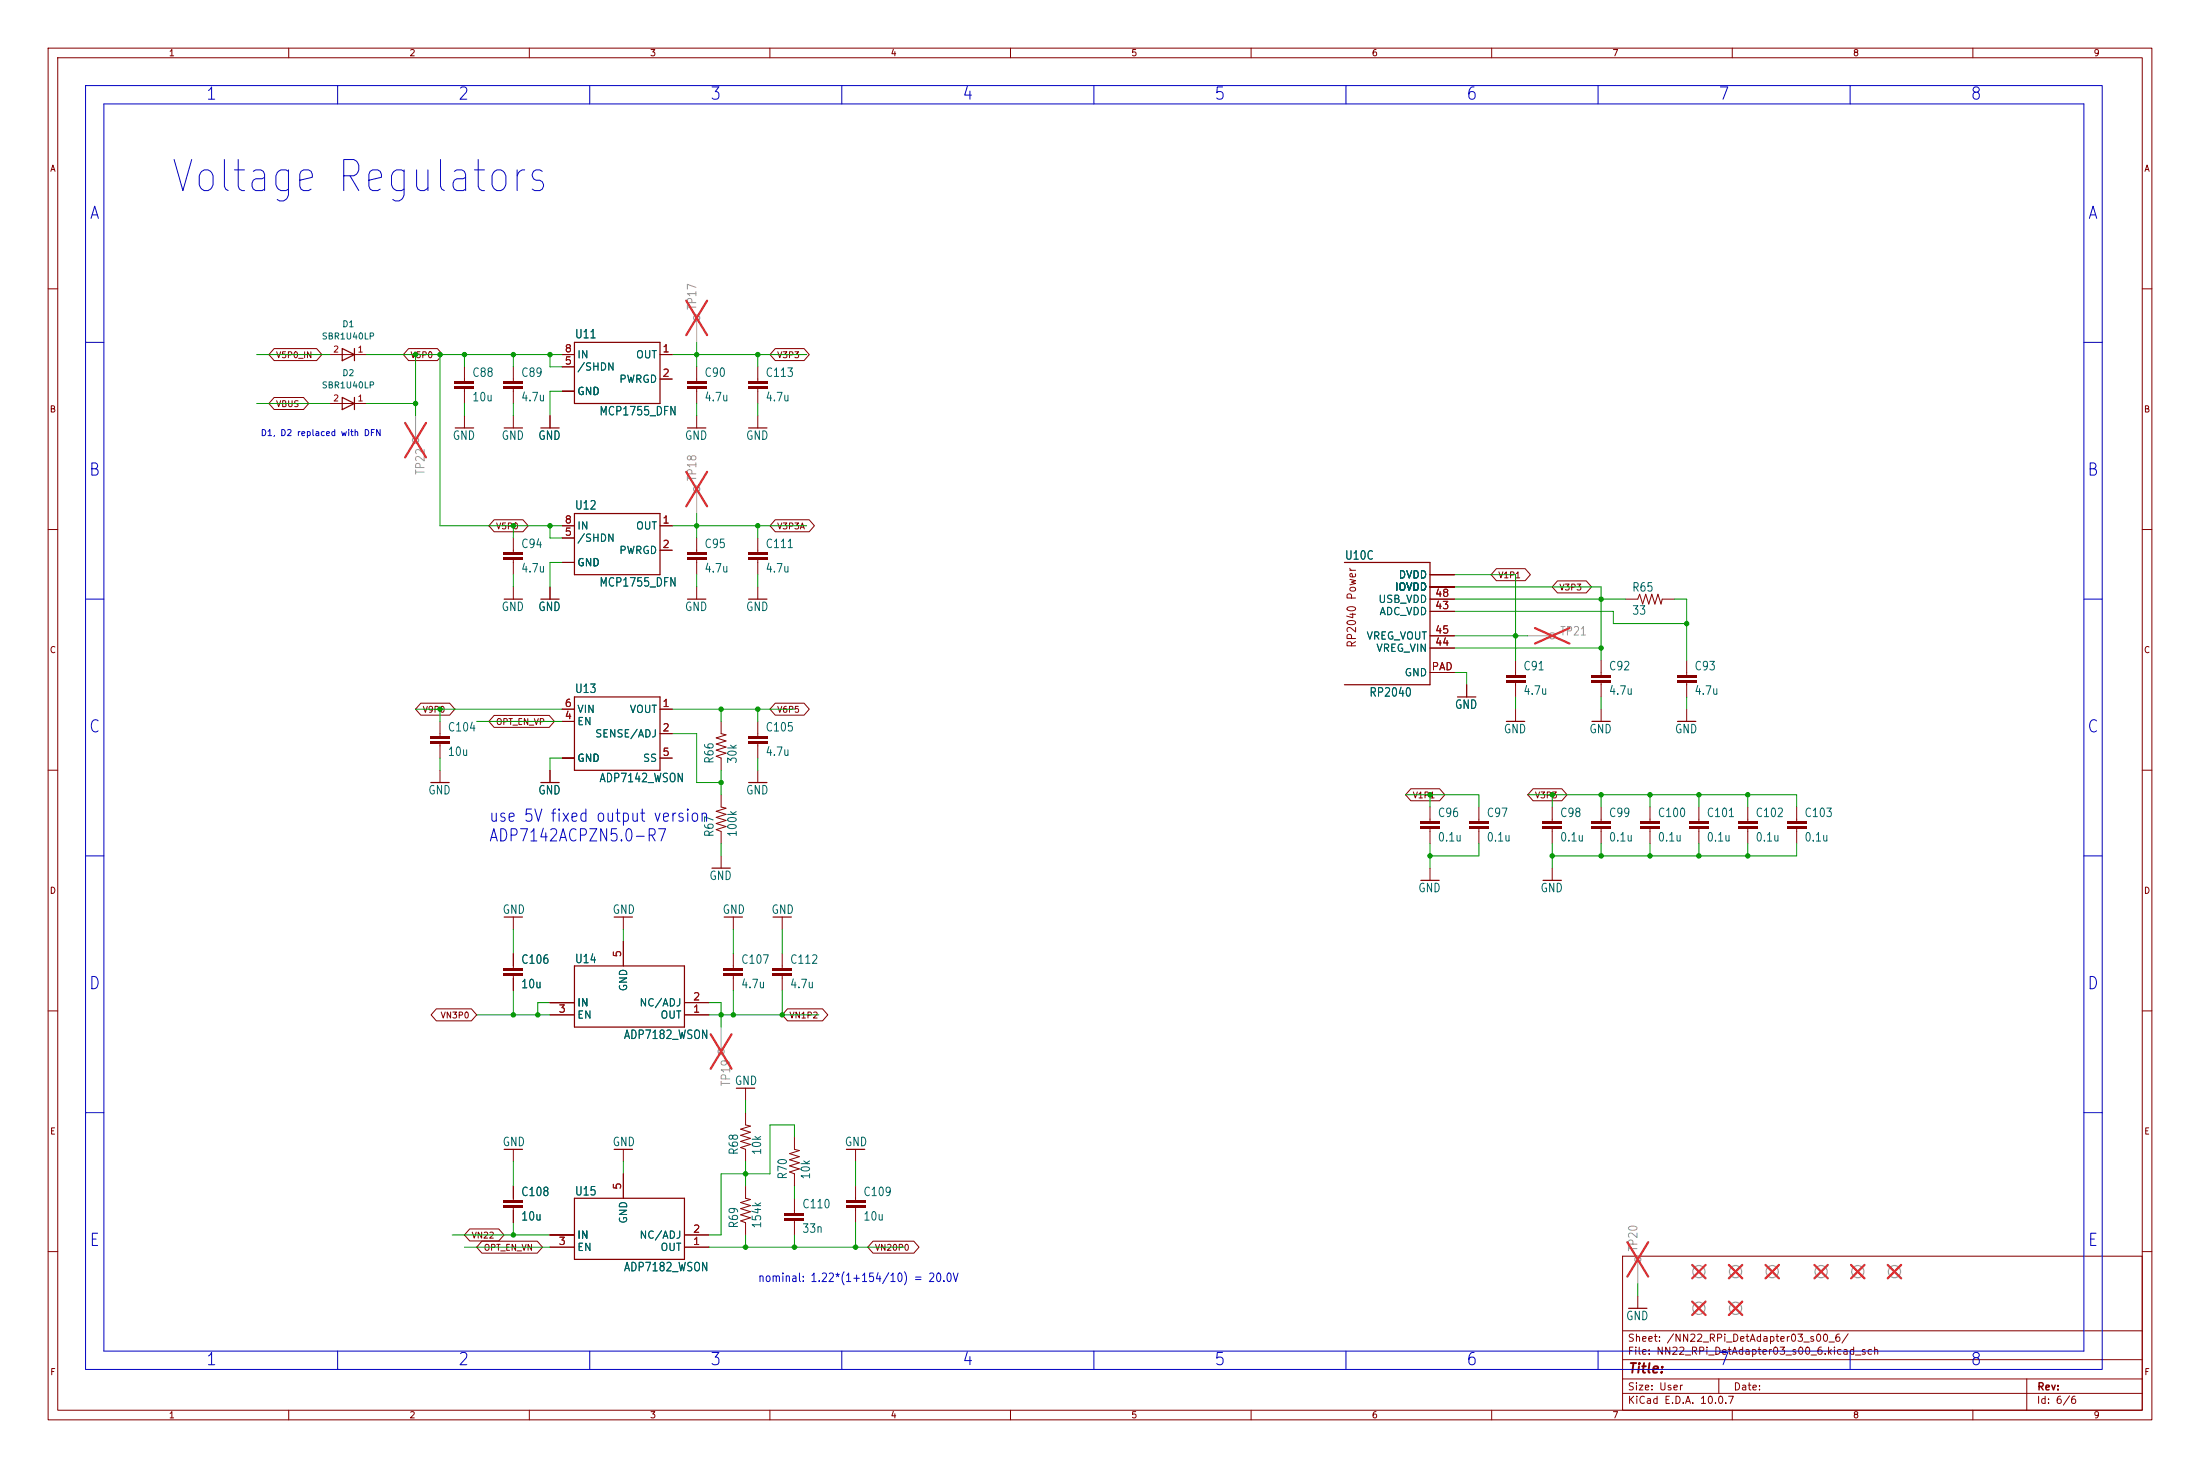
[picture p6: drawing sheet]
<svg xmlns="http://www.w3.org/2000/svg" width="457mm" height="305mm" viewBox="0 0 457 305" stroke-linecap="round" stroke-linejoin="round" font-family="sans-serif">
<g fill="none" stroke="#840000" stroke-width=".21">
<path d="M10 10h437.2v285h-437.2zM12 12h433.2v281h-433.2zM60 10v2M110 10v2M160 10v2M210 10v2M260 10v2M310 10v2M360 10v2M410 10v2M10 60h2M445.2 60h2"/>
<path d="M144.8 86.4v2.5M157.5 86.4v2.5M10 110h2M297.2 119.4h5.1M445.2 110h2M297.2 121.9h5.1M297.2 127h5.1M297.2 134.6h5.1M297.2 132.1h5.1M297.2 124.5h5.1M297.2 139.7h5.1M315 147.3v2.6"/>
<path d="M10 160h2M445.2 160h2M10 210h2M445.2 210h2M154.9 246.4v2.5l1.1 .3-2.1 .6 2.1 .6-2.1 .7 2.1 .6-2.1 .6 2.1 .7-2.1 .6 1 .4v2.5M10 260h2M337.2 261h108v32h-108zM337.2 276.5h108M445.2 260h2M60 293v2M110 293v2M160 293v2"/>
<path d="M210 293v2M260 293v2M310 293v2M337.2 289.5h108M337.2 286.5h108M337.2 282.5h108M357.2 286.5v3M360 293v2M410 293v2M421.2 286.5v6.5"/>
</g>
<g fill="none" stroke="#a1a1a1" stroke-width=".25">
<path d="M367.5 263.4l1.6 1.5M369.1 263.4l-1.6 1.5"/>
<circle cx="368.3" cy="264.2" r="1.27"/>
</g>
<path d="M366.9 262.8l2.8 2.8M369.7 262.8l-2.8 2.8" fill="none" stroke="#e12e31" stroke-width=".46"/>
<path d="M142.9 88.9h3.8M155.6 88.9h3.8M279.4 116.8h17.8v25.4h-17.8M313.1 149.9h3.8" fill="none" stroke="#840000" stroke-width=".25"/>
<g fill="#840000">
<path d="M305.3 170.7h4.1v.5h-4.1z"/>
<path d="M305.3 171.7h4.1v.5h-4.1z"/>
</g>
<path d="M304.8 142.2v2.6M307.3 167.6v3.1M307.3 172.2v3.1" fill="none" stroke="#840000" stroke-width=".21"/>
<path d="M302.9 144.8h3.8" fill="none" stroke="#840000" stroke-width=".25"/>
<g fill="#840000">
<path d="M295.1 170.7h4.1v.5h-4.1z"/>
<path d="M295.1 171.7h4.1v.5h-4.1z"/>
</g>
<path d="M297.2 167.6v3.1M297.2 172.2v3.1M340.4 269.2v2.6" fill="none" stroke="#840000" stroke-width=".21"/>
<g fill="none" stroke="#a1a1a1" stroke-width=".25">
<path d="M377.7 263.4l1.5 1.5M379.2 263.4l-1.5 1.5"/>
<circle cx="378.5" cy="264.2" r="1.27"/>
</g>
<path d="M377.1 262.8l2.8 2.8M379.9 262.8l-2.8 2.8" fill="none" stroke="#e12e31" stroke-width=".46"/>
<path d="M338.5 271.8h3.8" fill="none" stroke="#840000" stroke-width=".25"/>
<g fill="#840000">
<path d="M142.7 114.8h4.1v.5h-4.1z"/>
<path d="M142.7 115.8h4.1v.5h-4.1z"/>
</g>
<path d="M144.8 111.8v3M144.8 116.3v3.1M149.9 149.9v2.5l1 .3-2.1 .6 2.1 .6-2.1 .7 2.1 .6-2.1 .6 2.1 .7-2.1 .6 1.1 .4v2.5M157.5 160v2.6" fill="none" stroke="#840000" stroke-width=".21"/>
<path d="M155.6 162.6h3.8" fill="none" stroke="#840000" stroke-width=".25"/>
<g fill="#840000">
<path d="M104.6 249.4h4.1v.5h-4.1z"/>
<path d="M104.6 250.4h4.1v.6h-4.1z"/>
</g>
<path d="M106.7 238.8v2.5M106.7 246.4v3M106.7 251v3" fill="none" stroke="#840000" stroke-width=".21"/>
<g fill="none" stroke="#a1a1a1" stroke-width=".25">
<path d="M359.9 263.4l1.5 1.5M361.4 263.4l-1.5 1.5"/>
<circle cx="360.7" cy="264.2" r="1.27"/>
</g>
<path d="M359.3 262.8l2.8 2.8M362.1 262.8l-2.8 2.8" fill="none" stroke="#e12e31" stroke-width=".46"/>
<path d="M104.8 238.8h3.8" fill="none" stroke="#840000" stroke-width=".25"/>
<g fill="#840000">
<path d="M155.4 114.8h4.1v.5h-4.1z"/>
<path d="M155.4 115.8h4.1v.5h-4.1z"/>
</g>
<path d="M157.5 111.8v3M157.5 116.3v3.1M157.5 121.9v2.6M165.1 236.2v2.6l1 .2-2 .6 2 .7-2 .6 2 .7-2 .6 2 .6-2 .7 1 .3v2.6" fill="none" stroke="#840000" stroke-width=".21"/>
<path d="M155.6 124.5h3.8" fill="none" stroke="#840000" stroke-width=".25"/>
<g fill="#840000">
<path d="M163.1 252h4v.5h-4z"/>
<path d="M163.1 253h4v.5h-4z"/>
</g>
<path d="M149.9 165.1v2.5l1 .3-2.1 .6 2.1 .7-2.1 .6 2.1 .6-2.1 .7 2.1 .6-2.1 .6 1.1 .4v2.6M177.8 238.8v2.5M165.1 248.9v3.1M165.1 253.5v3" fill="none" stroke="#840000" stroke-width=".21"/>
<path d="M175.9 238.8h3.8" fill="none" stroke="#840000" stroke-width=".25"/>
<g fill="none" stroke="#a1a1a1" stroke-width=".25">
<path d="M385.3 263.4l1.5 1.5M386.8 263.4l-1.5 1.5M392.9 263.4l1.6 1.5M394.5 263.4l-1.6 1.5"/>
<circle cx="386.1" cy="264.2" r="1.27"/>
<circle cx="393.7" cy="264.2" r="1.27"/>
</g>
<path d="M384.7 262.8l2.8 2.8M387.5 262.8l-2.8 2.8M392.3 262.8l2.8 2.8M395.1 262.8l-2.8 2.8" fill="none" stroke="#e12e31" stroke-width=".46"/>
<g fill="#840000">
<path d="M150.4 201.2h4v.5h-4z"/>
<path d="M150.4 202.2h4v.5h-4z"/>
</g>
<path d="M152.4 198.1v3.1M152.4 202.7v3" fill="none" stroke="#840000" stroke-width=".21"/>
<g fill="#840000">
<path d="M160.5 201.2h4.1v.5h-4.1z"/>
<path d="M160.5 202.2h4.1v.5h-4.1z"/>
</g>
<path d="M162.6 198.1v3.1M162.6 202.7v3" fill="none" stroke="#840000" stroke-width=".21"/>
<g fill="#840000">
<path d="M371.3 170.7h4.1v.5h-4.1z"/>
<path d="M371.3 171.7h4.1v.5h-4.1z"/>
</g>
<path d="M332.7 147.3v2.6M149.9 177.8v2.5M373.4 167.6v3.1M373.4 172.2v3.1M152.4 190.5v2.5M162.6 190.5v2.5M154.9 226.1v2.5" fill="none" stroke="#840000" stroke-width=".21"/>
<g fill="none" stroke="#a1a1a1" stroke-width=".25">
<path d="M352.3 271l1.5 1.5M353.8 271l-1.5 1.5"/>
<circle cx="149.9" cy="218.4" r=".63"/>
<circle cx="353.1" cy="271.8" r="1.27"/>
</g>
<path d="M149.9 213.4v5" fill="none" stroke="#a1a1a1" stroke-width=".21"/>
<path d="M147.7 214.9l4.3 7.1M152 214.9l-4.3 7.1M351.7 270.4l2.8 2.8M354.5 270.4l-2.8 2.8" fill="none" stroke="#e12e31" stroke-width=".46"/>
<path d="M330.8 149.9h3.8M148 180.3h3.8M150.5 190.5h3.8M160.7 190.5h3.8M153 226.1h3.8" fill="none" stroke="#840000" stroke-width=".25"/>
<g fill="#840000">
<path d="M361.2 170.7h4.1v.5h-4.1z"/>
<path d="M361.2 171.7h4.1v.5h-4.1z"/>
</g>
<path d="M106.7 121.9v2.6M363.2 167.6v3.1M363.2 172.2v3.1M129.5 238.8v2.5" fill="none" stroke="#840000" stroke-width=".21"/>
<path d="M104.8 124.5h3.8M127.6 238.8h3.8" fill="none" stroke="#840000" stroke-width=".25"/>
<g fill="#840000">
<path d="M155.4 152.9h4.1v.5h-4.1z"/>
<path d="M155.4 153.9h4.1v.5h-4.1z"/>
</g>
<path d="M157.5 149.9v3M157.5 154.4v3.1" fill="none" stroke="#840000" stroke-width=".21"/>
<g fill="#840000">
<path d="M104.6 114.8h4.1v.5h-4.1z"/>
<path d="M104.6 115.8h4.1v.5h-4.1z"/>
</g>
<path d="M106.7 111.8v3M106.7 116.3v3.1M337.8 124.5h2.6l.3-1.1 .7 2.1 .6-2.1 .6 2.1 .7-2.1 .6 2.1 .7-2.1 .6 2.1 .2-1h2.6M154.9 231.1v2.6l1.1 .2-2.1 .7 2.1 .6-2.1 .6 2.1 .7-2.1 .6 2.1 .6-2.1 .7 1 .4v2.5" fill="none" stroke="#840000" stroke-width=".21"/>
<circle cx="340.4" cy="261.6" r=".63" fill="none" stroke="#a1a1a1" stroke-width=".25"/>
<path d="M340.4 261.6v5.1" fill="none" stroke="#a1a1a1" stroke-width=".21"/>
<path d="M338.2 258l4.3 7.2M342.5 258l-4.3 7.2" fill="none" stroke="#e12e31" stroke-width=".46"/>
<g fill="#840000">
<path d="M348.5 140.2h4.1v.5h-4.1z"/>
<path d="M348.5 141.2h4.1v.5h-4.1z"/>
</g>
<path d="M96.5 86.4v2.5M106.7 86.4v2.5M350.5 137.2v3M350.5 141.7v3.1" fill="none" stroke="#840000" stroke-width=".21"/>
<path d="M94.6 88.9h3.8M104.8 88.9h3.8" fill="none" stroke="#840000" stroke-width=".25"/>
<g fill="#840000">
<path d="M94.5 79.2h4.1v.6h-4.1z"/>
<path d="M94.5 80.3h4.1v.5h-4.1z"/>
</g>
<path d="M96.5 76.2v3M96.5 80.8v3" fill="none" stroke="#840000" stroke-width=".21"/>
<g fill="#840000">
<path d="M320.5 170.7h4.1v.5h-4.1z"/>
<path d="M320.5 171.7h4.1v.5h-4.1z"/>
</g>
<path d="M116.8 73.7h2.6M116.8 76.2h2.6M137.2 73.7h2.5M137.2 78.7h2.5M116.8 81.3h2.6M350.5 147.3v2.6M322.6 167.6v3.1M322.6 172.2v3.1M106.7 190.5v2.5" fill="none" stroke="#840000" stroke-width=".21"/>
<path d="M119.4 71.1h17.8v12.7h-17.8zM348.6 149.9h3.8M104.8 190.5h3.8" fill="none" stroke="#840000" stroke-width=".25"/>
<g fill="#840000">
<path d="M104.6 79.2h4.1v.6h-4.1z"/>
<path d="M104.6 80.3h4.1v.5h-4.1z"/>
</g>
<path d="M106.7 76.2v3M106.7 80.8v3M129.5 195.6v5.1M114.3 210.8h5.1M114.3 208.3h5.1M142.2 210.8h5.1M142.2 208.3h5.1" fill="none" stroke="#840000" stroke-width=".21"/>
<path d="M119.4 200.7h22.8v12.7h-22.8z" fill="none" stroke="#840000" stroke-width=".25"/>
<g fill="#840000">
<path d="M330.7 170.7h4.1v.5h-4.1z"/>
<path d="M330.7 171.7h4.1v.5h-4.1z"/>
</g>
<path d="M332.7 167.6v3.1M332.7 172.2v3.1M129.5 190.5v2.5" fill="none" stroke="#840000" stroke-width=".21"/>
<path d="M127.6 190.5h3.8" fill="none" stroke="#840000" stroke-width=".25"/>
<circle cx="144.8" cy="66" r=".63" fill="none" stroke="#a1a1a1" stroke-width=".25"/>
<path d="M144.8 66v5.1" fill="none" stroke="#a1a1a1" stroke-width=".21"/>
<path d="M142.6 62.5l4.4 7.1M147 62.5l-4.4 7.1" fill="none" stroke="#e12e31" stroke-width=".46"/>
<g fill="#840000">
<path d="M155.4 79.2h4.1v.6h-4.1z"/>
<path d="M155.4 80.3h4.1v.5h-4.1z"/>
</g>
<path d="M157.5 76.2v3M157.5 80.8v3" fill="none" stroke="#840000" stroke-width=".21"/>
<g fill="#840000">
<path d="M142.7 79.2h4.1v.6h-4.1z"/>
<path d="M142.7 80.3h4.1v.5h-4.1z"/>
</g>
<path d="M144.8 76.2v3M68.6 83.8h7.6M144.8 80.8v3M91.4 160v2.6" fill="none" stroke="#840000" stroke-width=".21"/>
<g fill="none" stroke="#a1a1a1" stroke-width=".25">
<circle cx="86.4" cy="91.4" r=".63"/>
<circle cx="322.6" cy="132.1" r=".63"/>
</g>
<path d="M86.4 86.4v5M317.5 132.1h5.1" fill="none" stroke="#a1a1a1" stroke-width=".21"/>
<path d="M84.2 87.9l4.3 7.1M88.5 87.9l-4.3 7.1M319 130.5l7.2 3.2M326.2 130.5l-7.2 3.2" fill="none" stroke="#e12e31" stroke-width=".46"/>
<path d="M71.1 82.6l2.6 1.2-2.6 1.3zM73.7 82.6v2.5M89.5 162.6h3.8" fill="none" stroke="#840000" stroke-width=".25"/>
<g fill="#840000">
<path d="M89.4 152.9h4.1v.5h-4.1z"/>
<path d="M89.4 153.9h4.1v.5h-4.1z"/>
</g>
<path d="M91.4 149.9v3M91.4 154.4v3.1M116.8 147.3h2.6M116.8 157.5h2.6M116.8 149.9h2.6M137.2 147.3h2.5M137.2 152.4h2.5M137.2 157.5h2.5M114.3 160v2.6" fill="none" stroke="#840000" stroke-width=".21"/>
<g fill="none" stroke="#a1a1a1" stroke-width=".25">
<path d="M352.3 263.4l1.5 1.5M353.8 263.4l-1.5 1.5M359.9 271l1.5 1.5M361.4 271l-1.5 1.5"/>
<circle cx="353.1" cy="264.2" r="1.27"/>
<circle cx="360.7" cy="271.8" r="1.27"/>
</g>
<path d="M351.7 262.8l2.8 2.8M354.5 262.8l-2.8 2.8M359.3 270.4l2.8 2.8M362.1 270.4l-2.8 2.8" fill="none" stroke="#e12e31" stroke-width=".46"/>
<path d="M119.4 144.8h17.8v15.2h-17.8zM112.4 162.6h3.8" fill="none" stroke="#840000" stroke-width=".25"/>
<g fill="#840000">
<path d="M175.8 249.4h4v.5h-4z"/>
<path d="M175.8 250.4h4v.6h-4z"/>
</g>
<path d="M114.3 86.4v2.5M177.8 246.4v3M177.8 251v3" fill="none" stroke="#840000" stroke-width=".21"/>
<circle cx="144.8" cy="101.6" r=".63" fill="none" stroke="#a1a1a1" stroke-width=".25"/>
<path d="M144.8 101.6v5.1" fill="none" stroke="#a1a1a1" stroke-width=".21"/>
<path d="M142.6 98l4.4 7.2M147 98l-4.4 7.2" fill="none" stroke="#e12e31" stroke-width=".46"/>
<path d="M112.4 88.9h3.8" fill="none" stroke="#840000" stroke-width=".25"/>
<g fill="#840000">
<path d="M104.6 201.2h4.1v.5h-4.1z"/>
<path d="M104.6 202.2h4.1v.5h-4.1z"/>
</g>
<path d="M116.8 109.2h2.6M116.8 116.8h2.6M116.8 111.8h2.6M137.2 109.2h2.5M137.2 114.3h2.5M114.3 121.9v2.6M144.8 121.9v2.6M106.7 198.1v3.1M106.7 202.7v3" fill="none" stroke="#840000" stroke-width=".21"/>
<path d="M119.4 106.7h17.8v12.7h-17.8zM112.4 124.5h3.8M142.9 124.5h3.8" fill="none" stroke="#840000" stroke-width=".25"/>
<g fill="#840000">
<path d="M340.9 170.7h4v.5h-4z"/>
<path d="M340.9 171.7h4v.5h-4z"/>
</g>
<path d="M342.9 167.6v3.1M342.9 172.2v3.1M297.2 180.3v2.6M114.3 259.1h5.1M114.3 256.5h5.1M129.5 243.8v5.1M142.2 259.1h5.1M142.2 256.5h5.1" fill="none" stroke="#840000" stroke-width=".21"/>
<path d="M295.3 182.9h3.8M119.4 248.9h22.8v12.7h-22.8z" fill="none" stroke="#840000" stroke-width=".25"/>
<g fill="#840000">
<path d="M312.9 140.2h4.1v.5h-4.1z"/>
<path d="M312.9 141.2h4.1v.5h-4.1z"/>
</g>
<path d="M68.6 73.7h7.6M315 137.2v3M315 141.7v3.1M322.6 180.3v2.6" fill="none" stroke="#840000" stroke-width=".21"/>
<path d="M71.1 72.4l2.6 1.3-2.6 1.2zM73.7 72.4v2.5M320.7 182.9h3.8" fill="none" stroke="#840000" stroke-width=".25"/>
<g fill="#840000">
<path d="M330.7 140.2h4.1v.5h-4.1z"/>
<path d="M330.7 141.2h4.1v.5h-4.1z"/>
</g>
<path d="M332.7 137.2v3M332.7 141.7v3.1" fill="none" stroke="#840000" stroke-width=".21"/>
<g fill="#840000">
<path d="M351 170.7h4.1v.5h-4.1z"/>
<path d="M351 171.7h4.1v.5h-4.1z"/>
</g>
<g fill="none" stroke="#840000" stroke-width=".21">
<path d="M57 72.4h8.8l1.1 1.3-1.1 1.2h-8.8l-1.1-1.2zM84.9 72.4h6l1.1 1.3-1.1 1.2h-6l-1.1-1.2zM116.8 73.7h2.6M116.8 76.2h2.6M137.2 73.7h2.5M137.2 78.7h2.5M161.1 72.4h6l1.1 1.3-1.1 1.2h-6l-1.1-1.2zM57 82.6h6.1l1.1 1.2-1.1 1.3h-6.1l-1.1-1.3zM114.3 86.4v2.5M116.8 81.3h2.6M102.7 108h6l1.1 1.2-1.1 1.3h-6l-1.1-1.3zM116.8 109.2h2.6"/>
<path d="M116.8 116.8h2.6M116.8 111.8h2.6M137.2 109.2h2.5M137.2 114.3h2.5M161.1 108h7.1l1.1 1.2-1.1 1.3h-7.1l-1.1-1.3zM297.2 119.4h5.1M311 118.1h6l1 1.3-1 1.2h-6l-1.1-1.2zM114.3 121.9v2.6M297.2 121.9h5.1M297.2 127h5.1M297.2 134.6h5.1M297.2 132.1h5.1"/>
<path d="M297.2 124.5h5.1M297.2 139.7h5.1M323.7 120.7h6l1 1.2-1 1.3h-6l-1.1-1.3zM87.4 146.1h6l1.1 1.2-1.1 1.3h-6l-1-1.3zM102.7 148.6h11.4l1.1 1.3-1.1 1.2h-11.4l-1.1-1.2zM116.8 147.3h2.6M116.8 157.5h2.6M116.8 149.9h2.6M137.2 147.3h2.5M137.2 152.4h2.5M137.2 157.5h2.5M161.1 146.1h6l1.1 1.2-1.1 1.3h-6l-1.1-1.3z"/>
<path d="M304.8 142.2v2.6M114.3 160v2.6M293.2 163.9h6l1.1 1.2-1.1 1.2h-6l-1.1-1.2zM318.6 163.9h6l1.1 1.2-1.1 1.2h-6l-1.1-1.2zM353.1 167.6v3.1M353.1 172.2v3.1M106.7 198.1v2.6M129.5 195.6v5.1M90.7 209.6h7.3l1.1 1.2-1.1 1.3h-7.3l-1.1-1.3zM106.7 203.2v2.5M114.3 210.8h5.1M114.3 208.3h5.1"/>
<path d="M142.2 210.8h5.1M142.2 208.3h5.1M163.6 209.6h7.3l1.1 1.2-1.1 1.3h-7.3l-1-1.3zM97.6 255.3h6.1l1 1.2-1 1.3h-6.1l-1.1-1.3zM100.1 257.8h11.6l1 1.3-1 1.2h-11.6l-1-1.2zM106.7 246.4v2.5M106.7 251.5v2.5M114.3 259.1h5.1M114.3 256.5h5.1M129.5 243.8v5.1M142.2 259.1h5.1M142.2 256.5h5.1"/>
<path d="M181.4 257.8h8.5l1.1 1.3-1.1 1.2h-8.5l-1.1-1.2z"/>
</g>
<g fill="none" stroke="#0000c2" stroke-width=".21">
<path d="M17.8 17.8h419.1v266.7h-419.1zM70.2 17.8v3.8M122.6 17.8v3.8M174.9 17.8v3.8M227.3 17.8v3.8M279.7 17.8v3.8M332.1 17.8v3.8M384.5 17.8v3.8M21.6 21.6h411.5v259.1h-411.5zM17.8 71.1h3.8M433.1 71.1h3.8M17.8 124.5h3.8"/>
<path d="M433.1 124.5h3.8M17.8 177.8h3.8M433.1 177.8h3.8M17.8 231.1h3.8M433.1 231.1h3.8M70.2 280.7v3.8M122.6 280.7v3.8M174.9 280.7v3.8M227.3 280.7v3.8M279.7 280.7v3.8M332.1 280.7v3.8M384.5 280.7v3.8"/>
</g>
<g fill="none" stroke="#009600" stroke-width=".21">
<path d="M53.3 73.7h15.3M76.2 73.7h40.6M86.4 73.7v12.7M91.4 73.7v35.5h25.4M96.5 73.7v2.5M106.7 73.7v2.5M114.3 73.7v2.5h2.5M139.7 73.7h27.9M144.8 71.1v5.1M157.5 73.7v2.5M53.3 83.8h15.3M76.2 83.8h10.2"/>
<path d="M96.5 83.8v2.6M106.7 83.8v2.6M116.8 81.3h-2.5v5.1M144.8 83.8v2.6M157.5 83.8v2.6M106.7 109.2v2.6M106.7 119.4v2.5M114.3 109.2v2.6h2.5M116.8 116.8h-2.5v5.1M139.7 109.2h27.9M144.8 106.7v5.1M144.8 119.4v2.5"/>
<path d="M157.5 109.2v2.6M157.5 119.4v2.5M302.3 119.4h12.7v17.8M302.3 121.9h30.4v15.3M302.3 124.5h35.5M302.3 127h33v2.5h15.2M302.3 134.6h30.4M302.3 132.1h15.2M302.3 139.7h2.5v2.5M348 124.5h2.5v12.7M86.4 147.3h30.4M91.4 147.3v2.6"/>
<path d="M91.4 157.5v2.5M99.1 149.9h17.7M116.8 157.5h-2.5v2.5M139.7 152.4h5.1v10.2h5.1M139.7 147.3h25.4M149.9 147.3v2.6M157.5 147.3v2.6M157.5 157.5v2.5M315 144.8v2.5M332.7 144.8v2.5M350.5 144.8v2.5M149.9 160v5.1"/>
<path d="M149.9 175.3v2.5M292.1 165.1h15.2v2.5M297.2 165.1v2.5M297.2 175.3v5M307.3 175.3v2.5h-10.1M317.5 165.1h55.9v2.5M322.6 165.1v2.5M322.6 175.3v5M332.7 165.1v2.5M332.7 175.3v2.5M342.9 165.1v2.5M342.9 175.3v2.5"/>
<path d="M353.1 165.1v2.5M353.1 175.3v2.5M363.2 165.1v2.5M363.2 175.3v2.5M373.4 175.3v2.5h-50.8M106.7 193v5.1M129.5 193v2.6M152.4 193v5.1M162.6 193v5.1M99.1 210.8h15.2M106.7 205.7v5.1M114.3 208.3h-2.5v2.5"/>
<path d="M147.3 210.8h22.9M147.3 208.3h2.6v5.1M152.4 205.7v5.1M162.6 205.7v5.1M154.9 228.6v2.5M165.1 236.2v-2.5h-5.1v10.1h-10.1v12.7h-2.6M94 256.5h20.3M96.5 259.1h17.8M106.7 241.3v5.1M106.7 254v2.5M129.5 241.3v2.5M147.3 259.1h40.7"/>
<path d="M154.9 241.3v5.1M154.9 256.5v2.6M165.1 246.4v2.5M165.1 256.5v2.6M177.8 241.3v5.1M177.8 254v5.1M340.4 266.7v2.5"/>
</g>
<g fill="#009600" stroke="#009600" stroke-width=".21">
<circle cx="353.1" cy="177.8" r=".46"/>
<circle cx="315" cy="132.1" r=".46"/>
<circle cx="332.7" cy="165.1" r=".46"/>
<circle cx="322.6" cy="165.1" r=".46"/>
<circle cx="297.2" cy="165.1" r=".46"/>
<circle cx="342.9" cy="177.8" r=".46"/>
<circle cx="342.9" cy="165.1" r=".46"/>
<circle cx="297.2" cy="177.8" r=".46"/>
<circle cx="332.7" cy="177.8" r=".46"/>
<circle cx="322.6" cy="177.8" r=".46"/>
<circle cx="353.1" cy="165.1" r=".46"/>
<circle cx="363.2" cy="177.8" r=".46"/>
<circle cx="363.2" cy="165.1" r=".46"/>
<circle cx="350.5" cy="129.5" r=".46"/>
<circle cx="332.7" cy="124.5" r=".46"/>
<circle cx="332.7" cy="134.6" r=".46"/>
<circle cx="177.8" cy="259.1" r=".46"/>
<circle cx="152.4" cy="210.8" r=".46"/>
<circle cx="149.9" cy="210.8" r=".46"/>
<circle cx="154.9" cy="243.8" r=".46"/>
<circle cx="154.9" cy="259.1" r=".46"/>
<circle cx="165.1" cy="259.1" r=".46"/>
<circle cx="106.7" cy="256.5" r=".46"/>
<circle cx="86.4" cy="83.8" r=".46"/>
<circle cx="96.5" cy="73.7" r=".46"/>
<circle cx="106.7" cy="73.7" r=".46"/>
<circle cx="86.4" cy="73.7" r=".46"/>
<circle cx="91.4" cy="73.7" r=".46"/>
<circle cx="114.3" cy="73.7" r=".46"/>
<circle cx="144.8" cy="73.7" r=".46"/>
<circle cx="157.5" cy="73.7" r=".46"/>
<circle cx="91.4" cy="147.3" r=".46"/>
<circle cx="106.7" cy="109.2" r=".46"/>
<circle cx="114.3" cy="109.2" r=".46"/>
<circle cx="106.7" cy="210.8" r=".46"/>
<circle cx="111.8" cy="210.8" r=".46"/>
<circle cx="162.6" cy="210.8" r=".46"/>
<circle cx="144.8" cy="109.2" r=".46"/>
<circle cx="157.5" cy="109.2" r=".46"/>
<circle cx="149.9" cy="147.3" r=".46"/>
<circle cx="149.9" cy="162.6" r=".46"/>
<circle cx="157.5" cy="147.3" r=".46"/>
</g>
<text font-size="6.5" fill="#0000c2" x="35.1" y="41.5">Voltage Regulators</text>
<g font-size="2.5" fill="#0000c2">
<text x="42.7" y="21.4">1</text>
<text x="95" y="21.4">2</text>
<text x="147.4" y="21.4">3</text>
<text x="199.8" y="21.4">4</text>
<text x="252.2" y="21.4">5</text>
<text x="304.6" y="21.4">6</text>
<text x="357" y="21.4">7</text>
<text x="409.4" y="21.4">8</text>
<text x="18.5" y="46.1">A</text>
<text x="433.8" y="46.1">A</text>
<text x="18.3" y="99.5">B</text>
<text x="433.6" y="99.5">B</text>
<text x="18.3" y="152.8">C</text>
<text x="433.6" y="152.8">C</text>
<text x="101.5" y="171.4">use 5V fixed output version</text>
<text x="101.5" y="175.5">ADP7142ACPZN5.0-R7</text>
<text x="18.3" y="206.2">D</text>
<text x="433.6" y="206.2">D</text>
<text x="18.4" y="259.5">E</text>
<text x="433.7" y="259.5">E</text>
<text x="42.7" y="284.3">1</text>
<text x="95" y="284.3">2</text>
<text x="147.4" y="284.3">3</text>
<text x="199.8" y="284.3">4</text>
<text x="252.2" y="284.3">5</text>
<text x="304.6" y="284.3">6</text>
<text x="357" y="284.3">7</text>
<text x="409.4" y="284.3">8</text>
</g>
<text font-size="2" fill="#840000" x="338.2" y="285.8">Title:</text>
<g font-size="1.8" fill="#989898">
<text x="145.2" y="64.5" transform="rotate(-90 145.2 64.5)">TP17</text>
<text x="88.7" y="98.8" transform="rotate(-90 88.7 98.8)">TP22</text>
<text x="145.2" y="100.1" transform="rotate(-90 145.2 100.1)">TP18</text>
<text x="324.1" y="132.5">TP21</text>
<text x="152.2" y="225.8" transform="rotate(-90 152.2 225.8)">TP19</text>
<text x="340.7" y="260.1" transform="rotate(-90 340.7 260.1)">TP20</text>
</g>
<g font-size="1.8" fill="#006464">
<text x="119.4" y="70.7">U11</text>
<text x="98" y="83.8">10u</text>
<text x="98" y="78.7">C88</text>
<text x="108.2" y="78.7">C89</text>
<text x="108.2" y="83.8">4.7u</text>
<text x="146.3" y="78.7">C90</text>
<text x="146.3" y="83.8">4.7u</text>
<text x="159" y="78.7">C113</text>
<text x="159" y="83.8">4.7u</text>
<text x="124.4" y="86.7">MCP1755_DFN</text>
<text x="94" y="91.8">GND</text>
<text x="104.1" y="91.8">GND</text>
<text x="111.7" y="91.8">GND</text>
<text x="142.2" y="91.8">GND</text>
<text x="154.9" y="91.8">GND</text>
<text x="119.4" y="106.3">U12</text>
<text x="108.2" y="114.3">C94</text>
<text x="108.2" y="119.4">4.7u</text>
<text x="146.3" y="114.3">C95</text>
<text x="146.3" y="119.4">4.7u</text>
<text x="159" y="114.3">C111</text>
<text x="159" y="119.4">4.7u</text>
<text x="279.4" y="116.7">U10C</text>
<text x="124.4" y="122.3">MCP1755_DFN</text>
<text x="339.1" y="123.3">R65</text>
<text x="104.1" y="127.4">GND</text>
<text x="111.7" y="127.4">GND</text>
<text x="142.2" y="127.4">GND</text>
<text x="154.9" y="127.4">GND</text>
<text x="339.1" y="128.1">33</text>
<text x="316.5" y="139.7">C91</text>
<text x="334.2" y="139.7">C92</text>
<text x="352" y="139.7">C93</text>
<text x="119.4" y="144.4">U13</text>
<text x="284.5" y="145.2">RP2040</text>
<text x="302.2" y="147.7">GND</text>
<text x="316.5" y="144.8">4.7u</text>
<text x="334.2" y="144.8">4.7u</text>
<text x="352" y="144.8">4.7u</text>
<text x="92.9" y="152.4">C104</text>
<text x="159" y="152.4">C105</text>
<text x="312.4" y="152.8">GND</text>
<text x="330.2" y="152.8">GND</text>
<text x="348" y="152.8">GND</text>
<text x="92.9" y="157.5">10u</text>
<text x="148.7" y="158.8" transform="rotate(-90 148.7 158.8)">R66</text>
<text x="153.5" y="158.8" transform="rotate(-90 153.5 158.8)">30k</text>
<text x="159" y="157.5">4.7u</text>
<text x="88.9" y="165.5">GND</text>
<text x="111.7" y="165.5">GND</text>
<text x="124.4" y="162.9">ADP7142_WSON</text>
<text x="154.9" y="165.5">GND</text>
<text x="298.7" y="170.2">C96</text>
<text x="308.8" y="170.2">C97</text>
<text x="324.1" y="170.2">C98</text>
<text x="334.2" y="170.2">C99</text>
<text x="344.4" y="170.2">C100</text>
<text x="354.6" y="170.2">C101</text>
<text x="364.7" y="170.2">C102</text>
<text x="374.9" y="170.2">C103</text>
<text x="148.7" y="174" transform="rotate(-90 148.7 174)">R67</text>
<text x="153.5" y="174" transform="rotate(-90 153.5 174)">100k</text>
<text x="298.7" y="175.3">0.1u</text>
<text x="308.8" y="175.3">0.1u</text>
<text x="324.1" y="175.3">0.1u</text>
<text x="334.2" y="175.3">0.1u</text>
<text x="344.4" y="175.3">0.1u</text>
<text x="354.6" y="175.3">0.1u</text>
<text x="364.7" y="175.3">0.1u</text>
<text x="374.9" y="175.3">0.1u</text>
<text x="147.3" y="183.3">GND</text>
<text x="294.6" y="185.8">GND</text>
<text x="320" y="185.8">GND</text>
<text x="104.3" y="190.3">GND</text>
<text x="127.2" y="190.3">GND</text>
<text x="150.1" y="190.3">GND</text>
<text x="160.2" y="190.3">GND</text>
<text x="108.2" y="200.7">C106</text>
<text x="119.4" y="200.5">U14</text>
<text x="153.9" y="200.7">C107</text>
<text x="164.1" y="200.7">C112</text>
<text x="108.2" y="205.7">10u</text>
<text x="153.9" y="205.7">4.7u</text>
<text x="164.1" y="205.7">4.7u</text>
<text x="129.5" y="216.3">ADP7182_WSON</text>
<text x="152.6" y="225.8">GND</text>
<text x="104.3" y="238.5">GND</text>
<text x="127.2" y="238.5">GND</text>
<text x="175.5" y="238.5">GND</text>
<text x="153.8" y="240" transform="rotate(-90 153.8 240)">R68</text>
<text x="158.6" y="240" transform="rotate(-90 158.6 240)">10k</text>
<text x="164" y="245.1" transform="rotate(-90 164 245.1)">R70</text>
<text x="168.8" y="245.1" transform="rotate(-90 168.8 245.1)">10k</text>
<text x="108.2" y="248.9">C108</text>
<text x="119.4" y="248.8">U15</text>
<text x="166.6" y="251.5">C110</text>
<text x="179.3" y="248.9">C109</text>
<text x="108.2" y="254">10u</text>
<text x="153.8" y="255.3" transform="rotate(-90 153.8 255.3)">R69</text>
<text x="158.6" y="255.3" transform="rotate(-90 158.6 255.3)">154k</text>
<text x="166.6" y="256.5">33n</text>
<text x="179.3" y="254">10u</text>
<text x="129.5" y="264.5">ADP7182_WSON</text>
<text x="337.8" y="274.7">GND</text>
</g>
<text font-size="1.8" fill="#840000" x="282.3" y="134.7" transform="rotate(-90 282.3 134.7)">RP2040 Power</text>
<text font-size="1.8" fill="#0000c2" x="157.4" y="266.8">nominal: 1.22*(1+154/10) = 20.0V</text>
<g font-size="1.5" fill="#a90000">
<text x="117.2" y="76.1">5</text>
<text x="117.2" y="73.6">8</text>
<text x="137.6" y="73.6">1</text>
<text x="137.6" y="78.7">2</text>
<text x="117.2" y="111.7">5</text>
<text x="117.2" y="109.1">8</text>
<text x="137.6" y="109.1">1</text>
<text x="137.6" y="114.2">2</text>
<text x="298.1" y="124.4">48</text>
<text x="298.1" y="126.9">43</text>
<text x="298.1" y="132">45</text>
<text x="298.1" y="134.5">44</text>
<text x="297.4" y="139.6">PAD</text>
<text x="117.2" y="149.8">4</text>
<text x="117.2" y="147.2">6</text>
<text x="137.6" y="147.2">1</text>
<text x="137.6" y="152.3">2</text>
<text x="137.6" y="157.4">5</text>
<text x="129.5" y="199" transform="rotate(-90 129.5 199)">5</text>
<text x="143.9" y="208.2">2</text>
<text x="116" y="210.7">3</text>
<text x="143.9" y="210.7">1</text>
<text x="129.5" y="247.3" transform="rotate(-90 129.5 247.3)">5</text>
<text x="143.9" y="256.5">2</text>
<text x="116" y="259">3</text>
<text x="143.9" y="259">1</text>
</g>
<g font-size="1.5" fill="#006464">
<text x="119.8" y="77.4">/SHDN</text>
<text x="119.8" y="74.8">IN</text>
<text x="132" y="74.8">OUT</text>
<text x="119.8" y="82.4">GND</text>
<text x="128.6" y="79.9">PWRGD</text>
<text x="119.8" y="112.9">/SHDN</text>
<text x="119.8" y="110.4">IN</text>
<text x="132" y="110.4">OUT</text>
<text x="119.8" y="118">GND</text>
<text x="128.6" y="115.5">PWRGD</text>
<text x="286.3" y="125.6">USB_VDD</text>
<text x="289.7" y="123.1">IOVDD</text>
<text x="290.5" y="120.5">DVDD</text>
<text x="286.5" y="128.2">ADC_VDD</text>
<text x="283.9" y="133.2">VREG_VOUT</text>
<text x="285.9" y="135.8">VREG_VIN</text>
<text x="291.8" y="140.9">GND</text>
<text x="119.8" y="148.5">VIN</text>
<text x="130.7" y="148.5">VOUT</text>
<text x="119.8" y="151">EN</text>
<text x="123.6" y="153.6">SENSE/ADJ</text>
<text x="119.8" y="158.6">GND</text>
<text x="133.5" y="158.6">SS</text>
<text x="119.8" y="209.4">IN</text>
<text x="130.7" y="206.1" transform="rotate(-90 130.7 206.1)">GND</text>
<text x="132.8" y="209.4">NC/ADJ</text>
<text x="119.8" y="212">EN</text>
<text x="137.1" y="212">OUT</text>
<text x="119.8" y="257.7">IN</text>
<text x="130.7" y="254.3" transform="rotate(-90 130.7 254.3)">GND</text>
<text x="132.8" y="257.7">NC/ADJ</text>
<text x="119.8" y="260.2">EN</text>
<text x="137.1" y="260.2">OUT</text>
</g>
<g font-size="1.5" fill="#840000">
<text x="338.2" y="281.8">File: NN22_RPi_DetAdapter03_s00_6.kicad_sch</text>
<text x="338.2" y="279.1">Sheet: /NN22_RPi_DetAdapter03_s00_6/</text>
<text x="338.2" y="292">KiCad E.D.A. 10.0.7</text>
<text x="338.2" y="289.2">Size: User</text>
<text x="360.2" y="289.2">Date:</text>
<text x="423.2" y="292">Id: 6/6</text>
<text x="423.2" y="289.2">Rev:</text>
</g>
<g font-size="1.3" fill="#840000">
<text x="35" y="12">1</text>
<text x="85" y="12">2</text>
<text x="135" y="12">3</text>
<text x="185" y="12">4</text>
<text x="235" y="12">5</text>
<text x="285" y="12">6</text>
<text x="335" y="12">7</text>
<text x="385" y="12">8</text>
<text x="435" y="12">9</text>
<text x="10.3" y="36">A</text>
<text x="445.5" y="36">A</text>
<text x="10.2" y="86">B</text>
<text x="445.4" y="86">B</text>
<text x="10.2" y="136">C</text>
<text x="445.4" y="136">C</text>
<text x="10.2" y="186">D</text>
<text x="445.4" y="186">D</text>
<text x="10.3" y="236">E</text>
<text x="445.5" y="236">E</text>
<text x="10.3" y="286">F</text>
<text x="445.5" y="286">F</text>
<text x="35" y="294.9">1</text>
<text x="85" y="294.9">2</text>
<text x="135" y="294.9">3</text>
<text x="185" y="294.9">4</text>
<text x="235" y="294.9">5</text>
<text x="285" y="294.9">6</text>
<text x="335" y="294.9">7</text>
<text x="385" y="294.9">8</text>
<text x="435" y="294.9">9</text>
</g>
<g font-size="1.3" fill="#006464">
<text x="66.8" y="70.8">SBR1U40LP</text>
<text x="71" y="68.3">D1</text>
<text x="66.8" y="81">SBR1U40LP</text>
<text x="71" y="78.4">D2</text>
</g>
<g font-size="1.3" fill="#a90000">
<text x="69.1" y="73.5">2</text>
<text x="74.2" y="73.5">1</text>
<text x="69.1" y="83.7">2</text>
<text x="74.2" y="83.7">1</text>
</g>
<text font-size="1.3" fill="#0000c2" x="54.1" y="90.9">D1, D2 replaced with DFN</text>
<g font-size="1.2" fill="#840000">
<text x="57.3" y="74.7">V5P0_IN</text>
<text x="85.2" y="74.7">V5P0</text>
<text x="161.4" y="74.7">V3P3</text>
<text x="57.3" y="84.9">VBUS</text>
<text x="103" y="110.3">V5P0</text>
<text x="161.4" y="110.3">V3P3A</text>
<text x="311.3" y="120.4">V1P1</text>
<text x="324" y="123">V3P3</text>
<text x="87.7" y="148.4">V9P0</text>
<text x="161.4" y="148.4">V6P5</text>
<text x="103" y="150.9">OPT_EN_VP</text>
<text x="293.5" y="166.1">V1P1</text>
<text x="318.9" y="166.1">V3P3</text>
<text x="91.4" y="211.9">VN3P0</text>
<text x="163.9" y="211.9">VN1P2</text>
<text x="97.9" y="257.6">VN22</text>
<text x="100.4" y="260.1">OPT_EN_VN</text>
<text x="181.7" y="260.1">VN20P0</text>
</g>
</svg>
